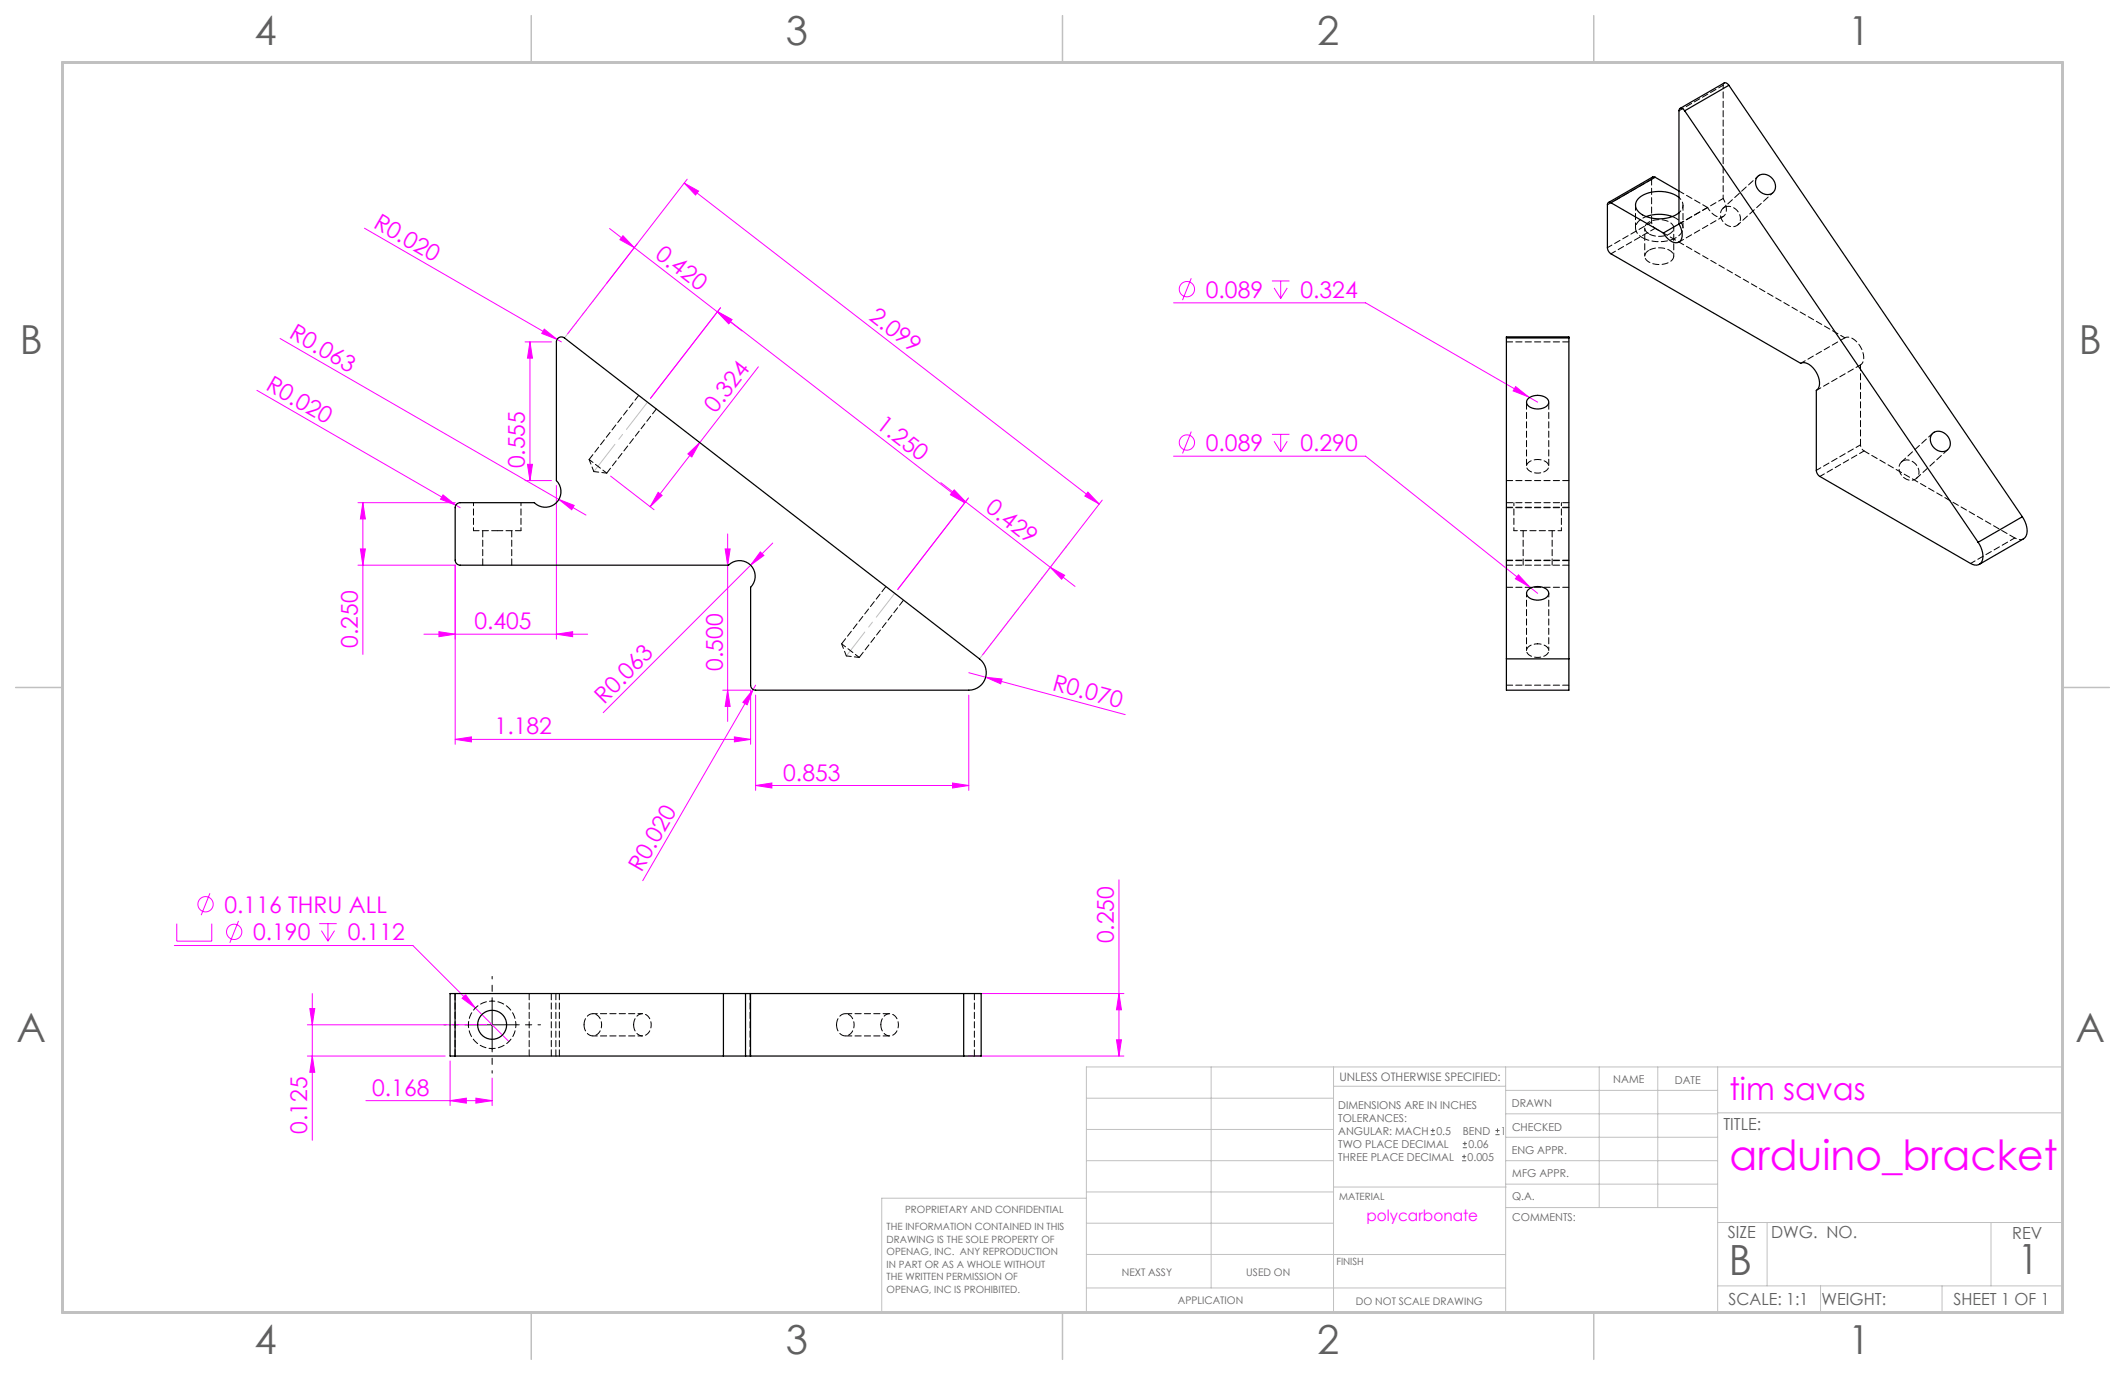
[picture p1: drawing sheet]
<svg xmlns="http://www.w3.org/2000/svg" width="432mm" height="279mm" viewBox="0 0 432 279" stroke-linecap="round" stroke-linejoin="round" font-family="sans-serif">
<g fill="none" stroke="#f0f" stroke-width=".2">
<path d="M139 37.2l3 1.6-.7 .8zM139 37.2l84.4 65.2M139.6 36.4l-24.3 31.5M74.1 46.4l40 23.1M123.9 46.4l21.9 17M126.6 47.9l2.3 2.4-2.9-1.6zM242.1 56.5l-1.8 4.5M258.5 57.1h3.5M258.9 58.5l1.3 2.1M260.2 57.1v3.5M261.6 58.5l-1.4 2.1M52.2 79.3l41.3 23.9"/>
<path d="M56.9 68.8l56.7 32.7M106.7 69.5h5.4M107.7 69.5v28.2M107.7 69.5l.5 3.3h-1zM110.6 66.9l2.6 2.1-3.1-1.2zM145.8 63.4l2.9 1.6-.6 .8zM145.8 63.4l5 3.9M145.8 63.3l2.9 1.6-.6 .8zM145.8 63.3l50.2 38.9M146.4 62.5l-14.2 18.4M154.1 74.5l-11.9 15.4M238.5 61.5h39l33.1 19.1"/>
<path d="M308 78.6l2.6 2-3.1-1.2zM106.7 97.7h5.4M107.2 94.4h1l-.5 3.3zM113.1 98.7v31.2M124.1 96.7l8.8 6.9M139.8 92.2l2.4-2.3-1.6 3zM142.2 89.9l-10.1 13.1M191.2 98.1l5 3.9M193.7 99.7l2.3 2.5-2.9-1.7zM193.9 99.5l2.3 2.5-2.9-1.7zM221.1 100l2.3 2.4-3-1.6zM238.5 92.7h39l35 27.9"/>
<path d="M242.1 87.7l-1.8 4.4M258.5 88.3h3.5M258.9 89.7l1.3 2.1M260.2 88.3v3.5M261.6 89.7l-1.4 2.1M310.6 80.6l1.9 1.1M72.7 102.1h19.8M72.7 114.8h19.8M73.2 111.5h1l-.5 3.3zM73.7 102.1v30.9M73.7 102.1l.5 3.3h-1zM90 100.6l2.6 2.1-3.1-1.3z"/>
<path d="M92.5 114.8v36.4M113.6 101.5l3.1 1.2-.5 .9zM113.6 101.5l5.5 3.2M133.7 100l.8 .7-2.4 2.3zM147.4 111.5h1l-.5 3.3zM147.9 108.5v38.1M154.5 112.2l.7 .7-2.7 1.9zM157 110.4l-34.4 34.4M196.2 102l22.2 17.2M196.8 101.2l-14.4 18.6M213.4 115.3l2.9 1.6-.6 .8zM224 101.6l-24.4 31.5"/>
<path d="M308.6 116.8l2.2 2.5-2.9-1.7zM86.1 128.9h33.3M89.2 128.4l3.3 .5-3.3 .5zM113.1 128.9l3.3-.5v1zM153.5 139.2l-.5 .9M196.9 136.7l3.4 .9M200.3 137.6l3.3 .4-.3 1zM200.3 137.6l28.3 7.6M92.5 150.2l3.3-.5v1.1zM92.5 150.2h60M146.9 140.2h5.6M147.9 140.2l.5 3.3h-1z"/>
<path d="M149.2 149.7l3.3 .5-3.3 .6zM152.5 140.2v11M153 140.1l-1.2 3.1-.9-.5zM153 140.1l-22.4 38.9M153.5 159.6l3.3-.5v1zM153.5 141.2v19.4M153.5 159.6h43.4M193.6 159.1l3.3 .5-3.3 .5zM196.9 141.2v19.4M227.4 178.8v35.8M35.4 192.1h48.5l12.7 12.7M35.9 187.7v3.5h7.1v-3.5"/>
<path d="M42.7 181.5l-1.8 4.5M48.5 187.1l-1.8 4.5M64.9 187.7h3.5M65.3 189.1l1.3 2.1M66.6 187.7v3.5M68 189.1l-1.4 2.1M62.5 214.6h28M62.5 208.2h36.5M62.9 204.9h1.1l-.5 3.3zM63.5 201.9v29.8M63.5 214.6l.5 3.3h-1.1zM91.5 215.6v9.1"/>
<path d="M93.9 202.9l.7-.8 2 2.7zM96.6 204.8l6.8 6.9M100 219.1v5.6M196.8 201.9h31.6M196.8 214.6h31.6M226.9 211.3h1l-.5 3.3zM227.4 201.9l.5 3.3h-1zM74.3 223.7h25.7M91.5 223.7l3.3-.6v1.1zM96.7 223.1l3.3 .6-3.3 .5z"/>
<circle cx="241.2" cy="58.8" r="1.56"/>
<circle cx="241.2" cy="89.9" r="1.56"/>
<circle cx="41.8" cy="183.7" r="1.56"/>
<circle cx="47.6" cy="189.4" r="1.56"/>
</g>
<path d="M290.7 230.6h.9M290.7 229.7h.9M291.2 229.3v.8M297.1 235.9h.8M297.1 235h.8M297.2 233.2h.9M297.2 232.4h.9M297.5 234.6v.8M297.7 232v.8M303.9 230.6h.8M303.9 229.7h.8M304.3 229.3v.8" fill="none" stroke="#606060" stroke-width=".2"/>
<path d="M95 208.2h-4.8M100 203.2v-4.8M100 213.2v4.9M105 208.2h4.8" fill="none" stroke="#000" stroke-width=".2" stroke-dasharray="15.2 1.3 1.3 1.3" stroke-dashoffset="14.7"/>
<path d="M95 208.2h10M100 203.2v10" fill="none" stroke="#000" stroke-width=".2"/>
<path d="M199 133.9l18.3-23.6" fill="none" stroke="#c0c0c0" stroke-width=".2" stroke-dasharray="15.2 1.3 1.3 1.3" stroke-dashoffset="2.2"/>
<path d="M172 133.3l9.8-12.7" fill="none" stroke="#c0c0c0" stroke-width=".2" stroke-dasharray="15.2 1.3 1.3 1.3" stroke-dashoffset="9.1"/>
<path d="M120.7 95.8l10.9-14.1" fill="none" stroke="#c0c0c0" stroke-width=".2" stroke-dasharray="15.2 1.3 1.3 1.3" stroke-dashoffset="8.2"/>
<path d="M114.7 68.7l7.9-10.3" fill="none" stroke="#c0c0c0" stroke-width=".2" stroke-dasharray="15.2 1.3 1.3 1.3" stroke-dashoffset="10.7"/>
<g fill="none" stroke="#c0c0c0" stroke-width=".2">
<path d="M246.1 216.8v44.9M271 216.8v49.9M305.9 216.8v49.9M325 216.8v28.6M336.9 216.8v28.6M349 216.8v49.9M220.8 235.9h50.2M220.8 229.5h50.2M220.8 223.2h50.2M271 220.7h34.9M305.9 231.1h43.1M305.9 226.3h43.1"/>
<path d="M305.9 221.6h43.1M305.9 235.9h43.1M349 226.1h70.1M220.8 243.5h-41.6v23.2h239.9v-49.9h-198.3v49.9M220.8 254.9h85.1M220.8 248.6h50.2M220.8 242.2h50.2M271 241.2h35.1M305.9 240.6h43.1M306.1 245.4h42.9M349 248.4h70.1M359.1 248.4v12.9"/>
<path d="M404.6 248.4v12.9M220.8 261.7h85.1M349 261.3h70.1M369.9 261.3v5.4M394.6 261.3v5.4"/>
</g>
<path d="M107.9 3.2v9.5M215.9 3.2v9.5M323.8 3.2v9.5M3.2 139.7h9.5M419.1 139.7h9.5M107.9 266.7v9.5M215.9 266.7v9.5M323.8 266.7v9.5" fill="none" stroke="#c0c0c0" stroke-width=".3"/>
<path d="M12.7 12.7h406.4v254h-406.4z" fill="none" stroke="#c0c0c0" stroke-width=".6"/>
<g fill="#f0f">
<path d="M110.6 66.9l2.6 2.1-3.1-1.2z"/>
<path d="M90 100.6l2.6 2.1-3.1-1.3z"/>
<path d="M113.6 101.5l3.1 1.2-.5 .9z"/>
<path d="M154.5 112.2l.7 .7-2.7 1.9z"/>
<path d="M153 140.1l-1.2 3.1-.9-.5z"/>
<path d="M200.3 137.6l3.3 .4-.3 1z"/>
<path d="M213.4 115.3l2.9 1.6-.6 .8zM193.9 99.5l2.3 2.5-2.9-1.7z"/>
<path d="M126.6 47.9l2.3 2.4-2.9-1.6zM145.8 63.4l2.9 1.6-.6 .8z"/>
<path d="M145.8 63.3l2.9 1.6-.6 .8zM193.7 99.7l2.3 2.5-2.9-1.7z"/>
<path d="M221.1 100l2.3 2.4-3-1.6zM139 37.2l3 1.6-.7 .8z"/>
<path d="M149.2 149.7l3.3 .5-3.3 .6zM92.5 150.2l3.3-.5v1.1zM96.7 223.1l3.3 .6-3.3 .5zM91.5 223.7l3.3-.6v1.1z"/>
<path d="M153.5 159.6l3.3-.5v1zM193.6 159.1l3.3 .5-3.3 .5zM308 78.6l-.5 .8 3.1 1.2zM308.6 116.8l-.7 .8 2.9 1.7zM93.9 202.9l2.7 1.9-2-2.7z"/>
<path d="M113.1 128.9l3.3-.5v1zM89.2 128.4l3.3 .5-3.3 .5z"/>
<path d="M133.7 100l.8 .7-2.4 2.3zM139.8 92.2l2.4-2.3-1.6 3z"/>
<path d="M147.4 111.5h1l-.5 3.3zM147.9 140.2l.5 3.3h-1zM73.7 102.1l.5 3.3h-1zM73.2 111.5h1l-.5 3.3zM227.4 201.9l.5 3.3h-1zM226.9 211.3h1l-.5 3.3zM62.9 204.9h1.1l-.5 3.3zM63.5 214.6l.5 3.3h-1.1z"/>
<path d="M107.7 69.5l.5 3.3h-1zM107.2 94.4h1l-.5 3.3z"/>
</g>
<g fill="none" stroke="#000" stroke-width=".25">
<path d="M351.3 17.3l-.4-.3-.5-.2-9 5.2M351.3 17.3l-9 5.2M351.3 17.3l59.6 87.7M336.3 36h-.5l-9 5.2M336.3 36l-9 5.2M336.3 36l4.9 2.8M342.3 22.5l-.5-.5a.42 .42 0 0 0-.5 .1 .42 .42 0 0 0-.1 .4v23M342.3 22.5l59.7 87.7M357.2 35.8a2.33 2.33 0 0 1 2.8 .3 2.33 2.33 0 0 1 .4 2.9 2.21 2.21 0 0 1-3.6-1.3 1.84 1.84 0 0 1 .4-1.9zM327.3 41.2a.44 .44 0 0 0-.5 0 .44 .44 0 0 0-.2 .4v8.7a1.59 1.59 0 0 0 .7 1.3l38.6 22.2a2.51 2.51 0 0 1 2.9 1.4 3.6 3.6 0 0 1 .5 3.9l-.2 .2v16.3a1.59 1.59 0 0 0 .7 1.2l30.6 17.7a1.57 1.57 0 0 0 1.9 .1 1.57 1.57 0 0 0 .6-1.8l-.4-1.6-.5-1M327.3 41.2l10.7 6.1M334.5 44a7.9 7.9 0 0 1 5.3 0"/>
<path d="M341.2 45.5a3.2 3.2 0 0 1 .2 3.5 1.97 1.97 0 0 1-2.8-.8l-.6-.9M341.2 40.1a6.9 6.9 0 0 0-8.4 .4 1.99 1.99 0 0 0 .9 3.2 7.3 7.3 0 0 0 7.5-.5M341.2 45.5l-3.2 1.8M113.4 68.7a1.02 1.02 0 0 1 1.3 0l84.3 65.2a3.6 3.6 0 0 1 1.2 3.9 3.6 3.6 0 0 1-3.3 2.4h-43.4a1.02 1.02 0 0 1-1-1v-19.9a3.2 3.2 0 0 0 0-4.5 3.2 3.2 0 0 0-4.5 0h-54.5a1.02 1.02 0 0 1-1-1v-10.6a1.02 1.02 0 0 1 1-1.1h15.1a3.2 3.2 0 0 0 4.5 0 3.2 3.2 0 0 0 0-4.4v-28.2zM306.1 68.7v-.2h12.7v.2M306.1 68.7h12.7M306.1 68.7v65.2M318.8 68.7v65.2M310.5 81a3 3 0 0 1 4.1 .2 1.37 1.37 0 0 1-1.5 1.8 2.44 2.44 0 0 1-2.9-1.2zM392.7 88.1a2.33 2.33 0 0 1 2.8 .3 2.33 2.33 0 0 1 .5 2.8 2.21 2.21 0 0 1-3.7-1.3 1.84 1.84 0 0 1 .4-1.8zM310.5 119.8a3 3 0 0 1 4.1 .3 1.37 1.37 0 0 1-1.5 1.8 2.44 2.44 0 0 1-2.9-1.3zM410.9 105a4 4 0 0 1 .6 4.2l-9.3 5.5"/>
<path d="M410.9 105l-8.9 5.2M306.1 133.9v6.3h12.7v-6.3M306.1 133.9h12.7M92.5 201.9h-1v12.7h1M92.5 201.9h54.5M92.5 214.6h54.5M92.5 201.9v12.7M147 201.9h4.5M147 214.6h4.5M147 201.9v12.7M151.5 201.9h1M151.5 214.6h1"/>
<path d="M151.5 201.9v12.7M152.5 201.9v12.7M152.5 201.9h43.3M152.5 214.6h43.3M195.8 201.9h3.6v12.7h-3.6M195.8 201.9v12.7"/>
<circle cx="100" cy="208.2" r="2.95"/>
</g>
<path d="M335.6 36.4v8.7M341.2 45.5l5.8-3.3M347 42.2l-5.8-3.4M378.1 74.1v16.3M378.8 91.6l30.6 17.7M389.4 97.2l6.4-5.8M392.7 88l-6.3 5.9M96.2 107.8h4.8M101 107.8h4.9" fill="none" stroke="#000" stroke-width=".2" stroke-dasharray="1.3 .6" stroke-dashoffset=".1"/>
<path d="M336.3 46.4l38.6 22.2M119.7 93.4l3.6 2.7M119.7 93.4l1 2.4M120.7 95.8l2.6 .3M171 130.8l3.6 2.8M171 130.8l1 2.5M172 133.3l2.6 .3" fill="none" stroke="#000" stroke-width=".2" stroke-dasharray="1.3 .6" stroke-dashoffset=".3"/>
<path d="M350.1 17.3v23M357.2 35.8l-7.1 6.5M334.2 46.3v5.8M340.1 52.1v-5.8M353.2 45.7l7.1-6.6M312.5 93.4a1.93 1.93 0 0 0-2.3 1.4 2.29 2.29 0 0 0 2.9 1.3 1.37 1.37 0 0 0 1.5-1.8l-.9-.7-1.2-.2M96.2 102.1v5.7M105.9 107.8v-5.7M307.6 107.8h9.7M307.6 102.1v5.7M317.3 107.8v-5.7M312.5 130.8a1.93 1.93 0 0 0-2.3 1.5 2.29 2.29 0 0 0 2.9 1.2 1.37 1.37 0 0 0 1.5-1.8l-.9-.6-1.2-.3" fill="none" stroke="#000" stroke-width=".2" stroke-dasharray="1.3 .6" stroke-dashoffset=".6"/>
<g fill="none" stroke="#000" stroke-width=".2" stroke-dasharray="1.3 .6">
<path d="M350.1 17.3l.3-.4M335.6 36.4l.2-.4M306.1 69.5h12.7M123.3 96.1l10.1-13M129.8 80.3l-10.1 13.1M306.1 97.7h12.7M98.1 107.8v7M104 114.8v-7M306.1 114.8h12.7M306.1 119.3h12.7M306.1 102.1h12.7M306.1 103.2h12.7"/>
<path d="M306.1 103.1h12.7M309.5 107.8v7M315.4 114.8v-7M318.8 113.8h-12.7M318.8 113.9h-12.7M318.8 139.2h-12.7M92.5 214.6v-12.7M107.5 201.9v12.7M112 201.9v12.7M113 214.6v-12.7M113.7 214.6v-12.7M118.7 208.2a1.81 1.81 0 0 1 .8-1.9 1.81 1.81 0 0 1 2.1 .2 2.42 2.42 0 0 1-1 4 2.04 2.04 0 0 1-1.9-2.3"/>
<path d="M128.8 208.2a1.81 1.81 0 0 1 .8-1.9 1.81 1.81 0 0 1 2 .2 2.42 2.42 0 0 1-1 4 2.04 2.04 0 0 1-1.8-2.3M152.4 214.6v-12.7M170 208.2a1.81 1.81 0 0 1 .8-1.9 1.81 1.81 0 0 1 2.1 .2 2.42 2.42 0 0 1-1 4 2.04 2.04 0 0 1-1.9-2.3M179 208.2a1.81 1.81 0 0 1 .8-1.9 1.81 1.81 0 0 1 2.1 .2 2.42 2.42 0 0 1-1 4 2.04 2.04 0 0 1-1.9-2.3M198 201.9v12.7"/>
</g>
<path d="M333.7 48.3a7 7 0 0 0 7.8-.8 1.99 1.99 0 0 0-.9-3.1l-.8-.4M335.1 50.9a1.27 1.27 0 0 0-.9 1.2 1.27 1.27 0 0 0 .9 1.2 4 4 0 0 0 4.9-.8 1.63 1.63 0 0 0-1.6-2l-1.5-.1-1 .1-.8 .4M335.1 47.5a4 4 0 0 0 4.9-.7 1.63 1.63 0 0 0-1.6-2 3.7 3.7 0 0 0-4.1 1.1 1.28 1.28 0 0 0 .8 1.6M350.4 42.1a2.17 2.17 0 0 0 .7 3.8 1.75 1.75 0 0 0 2.3-.5 1.75 1.75 0 0 0-.1-2.2 2.29 2.29 0 0 0-2.9-1.1M386.6 93.7a2.17 2.17 0 0 0 .8 3.7 1.75 1.75 0 0 0 2.2-.4 1.75 1.75 0 0 0 0-2.3 2.29 2.29 0 0 0-3-1M180 119.2l-9 11.6M174.6 133.6l9-11.7M171.8 210.5h9M180.8 206h-9" fill="none" stroke="#000" stroke-width=".2" stroke-dasharray="1.3 .6" stroke-dashoffset="-.1"/>
<path d="M334.5 44a2.49 2.49 0 0 0-2 3l.5 .7 .7 .6M310.2 120.6v11.6M314.7 132.2v-11.6" fill="none" stroke="#000" stroke-width=".2" stroke-dasharray="1.3 .6" stroke-dashoffset=".5"/>
<path d="M310.2 81.7v13.1M314.7 94.8v-13.1" fill="none" stroke="#000" stroke-width=".2" stroke-dasharray="1.3 .6" stroke-dashoffset="-.2"/>
<path d="M336.3 46.4a1.59 1.59 0 0 1-.7-1.3M341.2 43.2a1.88 1.88 0 0 0 0-3.1M378.8 91.6a1.59 1.59 0 0 1-.7-1.2M100 203.4a4.8 4.8 0 0 1 4.3 7.1 4.8 4.8 0 0 1-8.2 .5 4.8 4.8 0 0 1 3.2-7.5l.7-.1" fill="none" stroke="#000" stroke-width=".2" stroke-dasharray="1.3 .6" stroke-dashoffset=".7"/>
<path d="M350.1 40.3a3.2 3.2 0 0 1 .3 3.5 1.97 1.97 0 0 1-2.8-.7l-.6-.9M374.9 68.6a2.51 2.51 0 0 1 2.9 1.4 3.6 3.6 0 0 1 .5 3.9l-.2 .2M120.5 210.5h10M130.5 206h-10" fill="none" stroke="#000" stroke-width=".2" stroke-dasharray="1.3 .6" stroke-dashoffset=".4"/>
<g fill="none" stroke="#000" stroke-width=".2" stroke-dasharray="1.3 .6" stroke-dashoffset=".2">
<path d="M341.2 22.5l8.9-5.2M326.6 41.6l9-5.2M327.3 51.6l9-5.2M332.3 41.7v4.6M335.6 45.1l-9 5.2M341.2 49.2l8.9-5.2M341.2 45.5l8.9-5.2M342 46.3v-4.6M365.9 73.8l9-5.2M369.1 79.3l9-5.2M369.8 96.8l9-5.2M378.1 90.4l-9 5.2"/>
<path d="M400.4 114.5l9-5.2"/>
</g>
<path d="M409.4 109.3a1.83 1.83 0 0 0 1.8 .2" fill="none" stroke="#000" stroke-width=".2" stroke-dasharray="1.3 .6" stroke-dashoffset=".9"/>
<text font-size="8.5" fill="#f0f" x="351.4" y="237.7">arduino_bracket</text>
<g font-size="8.5" fill="#606060">
<text x="351.3" y="259">B</text>
<text x="410" y="258.9">1</text>
</g>
<g font-size="8.1" fill="#606060">
<text x="51.7" y="9">4</text>
<text x="159.7" y="9">3</text>
<text x="267.6" y="9">2</text>
<text x="375.6" y="9">1</text>
<text x="4" y="72">B</text>
<text x="422.4" y="72">B</text>
<text x="3.3" y="211.7">A</text>
<text x="421.7" y="211.7">A</text>
<text x="51.7" y="275.2">4</text>
<text x="159.7" y="275.2">3</text>
<text x="267.6" y="275.2">2</text>
<text x="375.6" y="275.2">1</text>
</g>
<text font-size="6.3" fill="#f0f" x="351.4" y="223.6">tim savas</text>
<g font-size="4.7" fill="#f0f">
<text x="75.7" y="46.1" transform="rotate(30 75.7 46.1)">R0.020</text>
<text x="132.9" y="52.2" transform="rotate(38 132.9 52.2)">0.420</text>
<text x="176.4" y="64.8" transform="rotate(38 176.4 64.8)">2.099</text>
<text x="245" y="60.5">0.089</text>
<text x="264.3" y="60.5">0.324</text>
<text x="58.5" y="68.6" transform="rotate(30 58.5 68.6)">R0.063</text>
<text x="53.8" y="79.1" transform="rotate(30 53.8 79.1)">R0.020</text>
<text x="145.4" y="84.1" transform="rotate(-52 145.4 84.1)">0.324</text>
<text x="177.9" y="86.8" transform="rotate(38 177.9 86.8)">1.250</text>
<text x="106.7" y="95.2" transform="rotate(-90 106.7 95.2)">0.555</text>
<text x="245" y="91.6">0.089</text>
<text x="264.3" y="91.6">0.290</text>
<text x="200.1" y="103.7" transform="rotate(38 200.1 103.7)">0.429</text>
<text x="72.7" y="131.7" transform="rotate(-90 72.7 131.7)">0.250</text>
<text x="96.4" y="127.9">0.405</text>
<text x="146.8" y="136.3" transform="rotate(-90 146.8 136.3)">0.500</text>
<text x="122.8" y="143.2" transform="rotate(-45 122.8 143.2)">R0.063</text>
<text x="213.7" y="140.2" transform="rotate(15 213.7 140.2)">R0.070</text>
<text x="100.5" y="149.2">1.182</text>
<text x="159.2" y="158.6">0.853</text>
<text x="130.4" y="177.3" transform="rotate(-60 130.4 177.3)">R0.020</text>
<text x="45.6" y="185.5">0.116 THRU ALL</text>
<text x="51.4" y="191.1">0.190</text>
<text x="70.7" y="191.1">0.112</text>
<text x="226.4" y="191.7" transform="rotate(-90 226.4 191.7)">0.250</text>
<text x="75.6" y="222.6">0.168</text>
<text x="62.4" y="230.4" transform="rotate(-90 62.4 230.4)">0.125</text>
</g>
<g font-size="3.4" fill="#606060">
<text x="350.2" y="229.5">TITLE:</text>
<text x="351.1" y="251.6">SIZE</text>
<text x="359.9" y="251.6">DWG. NO.</text>
<text x="408.9" y="251.7">REV</text>
<text x="351.2" y="265.2">SCALE: 1:1</text>
<text x="370.1" y="265.3">WEIGHT:</text>
<text x="396.9" y="265.2">SHEET 1 OF 1</text>
</g>
<text font-size="3.2" fill="#f0f" x="277.7" y="248.2">polycarbonate</text>
<text font-size="2.4" fill="#606060" x="272.2" y="219.7">UNLESS OTHERWISE SPECIFIED:</text>
<g font-size="2.2" fill="#606060">
<text x="327.8" y="220.1">NAME</text>
<text x="340.3" y="220.2">DATE</text>
<text x="271.9" y="225.3">DIMENSIONS ARE IN INCHES</text>
<text x="271.9" y="227.9">TOLERANCES:</text>
<text x="307.2" y="224.9">DRAWN</text>
<text x="271.9" y="233.2">TWO PLACE DECIMAL</text>
<text x="271.9" y="230.6">ANGULAR: MACH</text>
<text x="291.9" y="230.6">0.5</text>
<text x="297.2" y="230.6">BEND</text>
<text x="298.4" y="233.2">0.06</text>
<text x="305" y="230.6">1</text>
<text x="307.3" y="229.8">CHECKED</text>
<text x="271.9" y="235.9">THREE PLACE DECIMAL</text>
<text x="298.2" y="235.9">0.005</text>
<text x="307.2" y="234.5">ENG APPR.</text>
<text x="307.3" y="239.2">MFG APPR.</text>
<text x="307.3" y="243.9">Q.A.</text>
<text x="307.3" y="248.1">COMMENTS:</text>
</g>
<g font-size="2.1" fill="#606060">
<text x="227.9" y="259.2">NEXT ASSY</text>
<text x="253.3" y="259.2">USED ON</text>
<text x="239.3" y="265">APPLICATION</text>
<text x="275.5" y="265.1">DO NOT SCALE DRAWING</text>
</g>
<g font-size="2" fill="#606060">
<text x="272.1" y="243.9">MATERIAL</text>
<text x="180.2" y="250">THE INFORMATION CONTAINED IN THIS</text>
<text x="183.9" y="246.4">PROPRIETARY AND CONFIDENTIAL</text>
<text x="180.2" y="252.5">DRAWING IS THE SOLE PROPERTY OF</text>
<text x="180.2" y="255.1">OPENAG, INC. ANY REPRODUCTION</text>
<text x="180.2" y="257.6">IN PART OR AS A WHOLE WITHOUT</text>
<text x="271.5" y="257">FINISH</text>
<text x="180.2" y="260.1">THE WRITTEN PERMISSION OF</text>
<text x="180.2" y="262.6">OPENAG, INC IS PROHIBITED.</text>
</g>
</svg>
